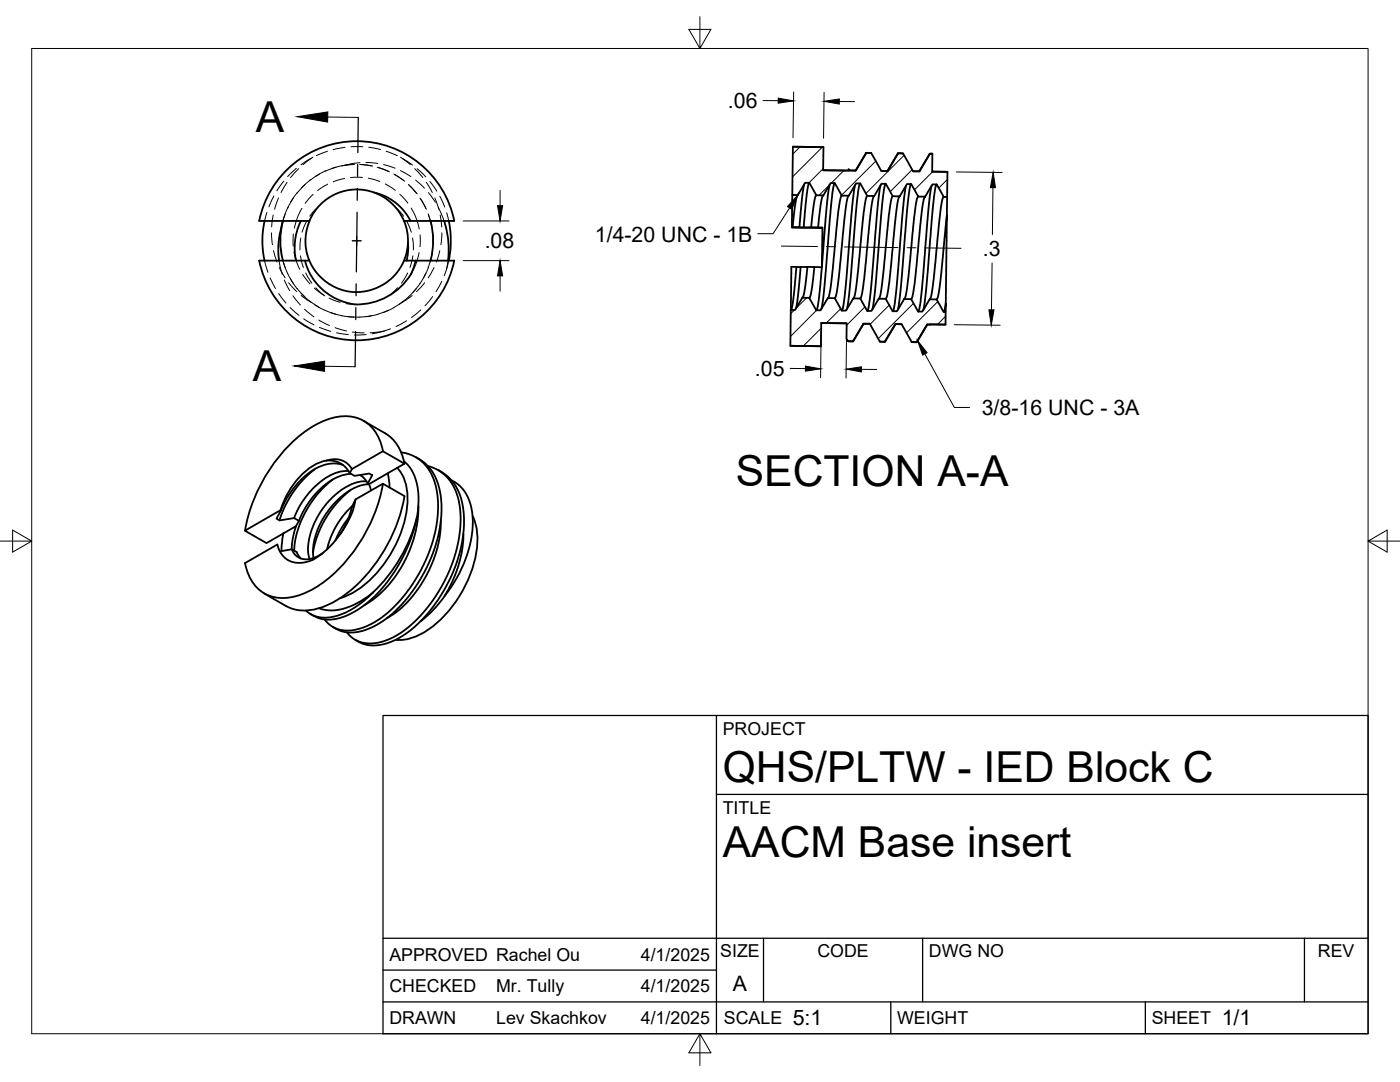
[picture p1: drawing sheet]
<svg xmlns="http://www.w3.org/2000/svg" width="279mm" height="216mm" viewBox="0 0 279 216" stroke-linecap="round" stroke-linejoin="round" font-family="sans-serif">
<!-- layer: Hidden -->
<g fill="none" stroke="#000" stroke-width=".2">
<path d="M54.7 39.1l-1 2.2M55.6 39.5l-.8 2.3M56.6 36.1l-1.4 2M57.3 36.4l-1.2 2M58.5 39.5l-1.1 2.1M59.1 33.6l-1.7 1.6M59.4 38.4l-1.4 1.9M59.6 33.7l-1.6 1.7M60.9 36.8l-1.6 1.8M62 35.9l-1.8 1.6M62.1 31.6l-2 1.3M62.4 31.4l-1.9 1.5"/>
<path d="M62.5 38.8l-1.6 1.8M63.8 34.7l-2 1.3M65 34.1l-2.1 1.1M65.4 30.2l-2.3 .9M65.4 36.7l-2 1.3M67.1 33.4l-2.3 .8M68.8 35.6l-2.3 .7M68.9 29.4l-2.4 .4M70.6 32.8l-2.4 .3M70.8 32.8h-.3a15.1 15.1 0 0 0-4.4 .8M71.8 32.8l2.3 .3M71.8 32.5l-2.8 .4"/>
<path d="M72 32.8l2.4 .3M72.3 35.4h-2.3M72.4 29.3h-2.4M73 32.4l2.4 .2M73.5 35.6l2.3 .6M73.6 29.4l2.3 .4M75.3 33.4l2.2 .8M75.5 33.4l2.2 .9M76.6 32.9l2.2 .7M76.9 36.7l2 1.3M77.1 30.2l2.2 .9M78.6 34.7l2 1.3"/>
<path d="M78.8 34.8l2 1.4M79.8 38.8l1.6 1.7M79.9 34.1l2.1 1.1M79.9 31.4l2 1.5M80.3 31.6l2 1.3M81.5 36.8l1.6 1.8M81.7 36.9l1.6 1.8M82.8 33.7l1.6 1.7M83 35.9l1.7 1.6M83.3 33.7l1.7 1.6M83.8 39.5l1.2 2.1M83.9 39.7l1.2 2.1"/>
<path d="M85.1 36.4l1.2 2M85.5 38.4l1.4 2M85.8 36.2l1.4 1.9M86.8 39.5l.8 2.3M87.8 39.2l1 2.1M52.8 52l.7 2.3M53.3 42.4l-.5 1.7M53.9 55.5l1.1 2.1M54.2 46.5l.2 2.3M54.5 42.9l-.3 2.4M54.6 50l.7 2.3M55.6 58.6l1.5 1.9"/>
<path d="M55.7 52l.6 2.8M55.8 53.4l1.1 2.1M55.9 48.8l.4 2.4M56.1 45.6l-.2 2M56.5 52l.4 1.4M56.6 52.3l.8 2.3M56.7 55.9l1.1 2.1M57.4 54.5l1.2 2.1M57.5 41.4l-1.1 2.7 .5-1.4M57.6 56.4l1.6 1.8M58 55.6l1.3 2M58.5 59l1.4 1.9"/>
<path d="M58.5 46.7v2.4M58.7 50.3l.3 1.4M59.1 52l.7 1.7M59.3 57.5l1.6 1.8M60 51.1l.6 2.3M60 47.5l-.1 2.4M60.1 58.5l1.7 1.6M60.1 59l2 1.4M60.3 41.6a12.9 12.9 0 0 0-1.6 3.9M60.4 54.8l1.5 1.8M61 54.5l1.3 2M61.2 44.2l-.9 2.1"/>
<path d="M62.7 57.5l1.9 1.4M63 57.4l1.8 1.6M63.5 41.3l-1.7 1.8M65.7 59.5l2.2 .8M78.9 41.3l1.6 1.8M79.4 57.4l-1.8 1.6M81.2 44.2l.9 2.1M81.4 54.5l-1.3 2M81.5 59.2l-1.8 1.5M82.1 41.5a13.1 13.1 0 0 1 1.6 4.2M82.3 59l-2.1 1.4M82.3 47.5l.2 2.4"/>
<path d="M82.4 51.1l-.6 2.3M83.1 57.5l-1.6 1.8M83.2 52l-1.1 2.6M83.7 50.4l-.5 1.6M83.8 56.5l-1.4 1.9M83.8 46.8v2.4M84.8 56.4l-1.7 1.8M85 54.5l-1.2 2.1M85.4 42.7l.5 1.4M85.5 53.4l-1 2.1M85.5 42.9l.6 2.3M85.9 52l-.5 1.4"/>
<path d="M86.3 46.4l.1 2.3M86.3 49.9l-.4 2.4M86.3 59.2l-1.5 1.8M86.6 53.4l-1.2 2.1M87.5 41.4l1.1 2.7M87.8 50l-.7 2.3M87.8 42.9l.4 2.4M88.2 46.5l-.2 2.3M88.2 56.1l-1.2 2.1M89.1 53.8l-.5 1.2M89.1 42.5l.5 1.6M89.4 52l-.3 1.8"/>
<path d="M89.6 52l-.5 1.8M57.9 61.3l1.8 1.6M60.6 63.6l2.1 1.2M60.8 61.7l1.8 1.5M61.8 60l2 1.4M62.8 60.8l2.1 1.1M63.6 63.9l2.1 1.1M63.8 65.3l2.2 .8M64.8 61.9l2.3 .8M66 62.4l2.3 .6M66.9 65.4l2.3 .6M67.2 66.4l2.3 .4"/>
<path d="M68.2 63l2.4 .3M69.1 60.6l1.8 .1M69.5 63.2l2.3 .1M70.3 66.3l2.4 .1M73.1 66.8h-2.4M74.1 63l-2.3 .3M75.4 62.7l-2.4 .5M76.7 66l-2.8 .4M76.7 66l-2.4 .6M77.5 61.9l-2.2 .8M77.9 65.6l-1.2 .4M78.7 61.4l-2.2 1"/>
<path d="M80.6 60l-2 1.4M81.1 64l-2.1 1.2M84 61.8l-1.9 1.6"/>
</g>
<!-- layer: Visible -->
<g fill="none" stroke="#000" stroke-width=".36">
<path d="M74.7 38.4l1.7 .8 2 1.5 1.3 1.7 .9 1.7h10.1M74.7 38.4l2.3 .8 1.8 1.2 1.5 1.4 1.6 2.3M74.7 38.4a10.2 10.2 0 0 0-12.9 5.7M158.1 38.9l-.1 6.4h.2M158.2 29.3l6.1 .1v4.6h5.1v-.3l.1 .3h1.3l2.1-3.5h1l2 3.6h1.2l2.1-3.5h1l2 3.6h1.3l2.1-3.5h.5l-.1 3.5 3.1 .1-.1 5h-.7l-1.4-2.5h-.8l-1.5 2.4h-1.3l-1.4-2.5h-.9l-1.4 2.5h-1.4l-1.4-2.5h-.9l-1.4 2.4h-1.4l-1.4-2.5h-.9l-1.4 2.5-1.4-.1-1.4-2.4-.8-.1-1.5 2.5h-1.4l-1.4-2.5h-.8l-1.5 2.4h-1.1zM158.2 29.3l6.1 .1M160.5 36.8l-.4 2.5-.6 6.1-1.3-.1 .5-4.7 .3-1.3 .2-.4M161.5 36.5l-.2 .5-.3 1.8-.6 6.6M162.9 39l-.2 .4-.3 1.3-.5 4.6 1.4 .1M164.3 34h5.1M165.6 36.9l-.6 4.1-1 12 .1-7.6h-.8l.5-4.9 .3-1.2 .2-.3M166.6 36.6l-.3 .7-.4 3-1.3 16.3-.7 5"/>
<path d="M168 39l-.3 .9-.4 2.3-1.5 15-.4 1.9-.2 .4M169.4 39.1l-.3 .4-.3 1.6-1.4 14.3-.4 3-.4 1.1M169.5 34h1.3M170.7 36.9l-.6 4.4-1.4 17-.4 2.7-.3 1M171.7 36.6l-.3 .7-.4 3-1.2 15.3-.8 6.1M173.1 39.1l-.4 .9-.3 2.3-1.5 14.9-.3 1.8-.3 .5M173.9 30.5l-1.1 .1-2 3.4M174.5 39.1l-.3 .5-.3 1.5-1.5 14.7-.4 3-.3 .8M175.7 37l-.6 4.4-1.3 16.9-.4 2.8-.3 .9M176.8 36.7l-.4 .9-.3 2.8-1.4 16.9-.6 4.4M178.2 39.2l-.4 .8-.4 2.7-1.4 14.6-.4 1.8-.2 .5M179.6 39.2l-.3 .4-.3 1.6-1.5 15.1-.4 2.5-.3 .8"/>
<path d="M180.2 30.6h-1l-2.1 3.5h-1.2M180.8 37l-.7 5.7-1.3 15.7-.3 2.8-.4 .9M181.9 36.7l-.4 1-.3 2.8-1.4 16.9-.6 4.4M182.2 34.2h1.3M183.3 39.2l-.4 .9-.5 3.2-1.4 14-.3 1.8-.3 .6M184.6 39.2l-.2 .5-.3 1.6-1.6 15.4-.3 2.2-.4 .8M185.9 37.1l-.6 4.3-1.4 17-.4 3-.3 .8M186 34.2l3.1 .1M186.1 30.7h-.6l-2 3.5M186.9 36.8l-.3 1-.3 2.4-1.4 17.2-.6 4.5M188.3 39.3l-.2 .4-.4 1.9-1.4 14.2-.4 2.9-.4 1M189 39.3v3.6"/>
<path d="M51.7 52h10M51.7 44.1h10.1a10.2 10.2 0 0 0 7.2 13.9 10.2 10.2 0 0 0 12.4-9.5M51.7 52a19.9 19.9 0 0 0 19.5 15.9 19.9 19.9 0 0 0 19.5-15.9h-10.1M52.8 44.1l-.4 3.4 .1 2.8 .3 1.7M56.4 44.1l-.6 2.7-.2 2 .1 3.2M56.5 44.1a15.3 15.3 0 0 0 0 7.9M60 44.1a11.8 11.8 0 0 0-.9 7.9M60.9 52l.3 1.1a11.7 11.7 0 0 0 9.7 7.6 12.7 12.7 0 0 0 11.2-6.1M80.6 44.1l.7 2.4 .1 1.9M81.4 48.5a10 10 0 0 1-.3 3.5M82.9 52l-.8 2.6M85.9 44.1a15.3 15.3 0 0 1 0 7.9"/>
<path d="M88.6 44.1l.8 3.4 .1 1.5-.1 3M89.6 44.1l.4 3.2-.1 2.3-.3 2.4M90.7 44.1a19.9 19.9 0 0 0-19.5-15.9 19.9 19.9 0 0 0-19.5 15.9M158 45.3v.1l6.1 .1M158.9 53.3l-1-.1-.1 8.6 .3-.6 .2-1.6 .6-6.3h.9l-.6 5.9-.3 2.4M159.8 53.3h1.3l-.5 4.6-.3 1.2-.2 .3M160.1 59.4h1.4l1.4 2.5h.8l1.5-2.4h1.4l1.4 2.5h.8l1.5-2.5 1.4 .1 1.4 2.4h.8l1.5-2.4h1.4l1.3 2.5h.9l1.4-2.4h1.4l1.4 2.5h.9l1.4-2.5 1.4 .1 1.4 2.4h.4v2.6l-3.7-.1-2.1 3.6h-1l-2-3.6h-1.2l-2.1 3.5h-1l-2-3.6h-1.3l-2.1 3.5h-1l-.3-.5 .1-3.1h-5.1l-.1 4.6-6.1-.1 .1-7.2h.9zM161.1 53.3h1.4l-.5 4.5-.2 1.2-.3 .4M161.9 45.3l-2.4 .1M162.5 53.3h1.5l-.6 6.5-.2 1.6-.3 .5M164 53v.3M186.9 59.8l.3-.8 .4-2.2 1.4-13.9-.3 17.7"/>
<path d="M157.7 69l6.1 .1M163.9 64.5h5.1M172.3 64.6h1.3M172.4 64.6l-2.1 3.5h-1.1M178.7 64.7h1.2M178.7 64.7l-2 3.4-1.1 .1M185 64.7l.7 .1M185.1 64.7l-2.1 3.5-1.1 .1M185.7 64.7l3 .1M188.3 62.2l.4-1.6v1.6M62.8 93.7l-2.3 2-1.9 2.3-1.5 2.6-1.3 3.2M65.2 91.9h1.3l1.4 .5 1.1 .9 .8 1.1"/>
<path d="M65.2 91.9l1.3-.3 1.6 .2 1.1 .6 1 1.2M65.2 91.9a11.5 11.5 0 0 0-7 5.2 17.2 17.2 0 0 0-2.2 4.7M66.4 95.7l-1.6 1.4-1.5 1.6-1.3 1.7-1.3 2.2-1.4 3.6-.4 1.9-.2 1.8M68.5 92.8l-1.6-.3-1.8 .2-1.6 .5-1.6 1-1.6 1.3-1.8 2-1.2 1.9-1.2 2.5M69.5 94l-1.4 .1-1.1 .3-1.7 .8-1.6 1.1-1.3 1.2-1.6 1.9-1.2 2-.9 2M70 97.8l-1.4 1.2-1.5 1.5-2.2 3.2-1.6 3.4-.8 3.2M70 94.6a11.1 11.1 0 0 0-7.6 4.7l-1.7 2.4-1 2.2M70.2 93.6l6.2-3.6 4.3 2.5-7.1 4.1-.2-.1 .9-1.7-.6-.3-2.9 .5-1-.6zM71.8 94.8l.3 .1M71.9 94.8l.9 .8 .6 .9M72.6 84l4.3 2.5a8.4 8.4 0 0 1 3.8 6M73.1 96l-1.6 .2-2.5 1-2.2 1.6-2.3 2.5-1.1 1.8-1.4 3.2-.5 3v1l.3 1.2"/>
<path d="M73.6 96.6l-2.1 .4-2.2 1.1-1.7 1.4-1.9 2.2-1.6 2.4-1 2.5-.6 2.4 .1 2.4M73.6 96.6l.4 1.3M76.4 96.5a31.5 31.5 0 0 1-13.7 20.9 10.9 10.9 0 0 1-8.9 1.5 8 8 0 0 1-4.9-6.5l6.5-3.8 .7 1.8 .8 .9 .6 .5 .8 .3 1 .2h1l1.4-.3a9.1 9.1 0 0 0 4.1-2.9 18.5 18.5 0 0 0 4.8-7.9l.4-1.5M76.4 90a7.7 7.7 0 0 0-7.1-6.9 15.5 15.5 0 0 0-10.3 4.5 32.7 32.7 0 0 0-10.1 18.3M77.4 94.4l.3 2.9M79.3 93.4a10 10 0 0 1 1.9 8.5 24.3 24.3 0 0 1-10.3 16.1l-2 1-1 .4M80 90.3l1.2 .2 1.2 .5 2 1.3 1.6 2 .5 1.2 .5 1.7 .4 3-.2 3.7-.8 3.9-1.5 4.2-2.1 3.8-2.4 3.3-2.5 2.7-1.7 1.4-1.5 1-2.8 1.2-1.3 .3-1.8 .1-.9-.1-1.2-.4-.9-.6-1-1.1M80.6 92l.8 .8 .8 1.1 .6 1.2 .4 1.6 .3 2.3v2.1l-.3 2M83 91.2l.7 .4M83.6 91.6l1.8 1.4 1.4 2.1 .9 2.5 .4 3.1-.2 3.7-.5 3-1 3-1.6 3.6-2 3.3-2 2.7-2.5 2.5-2.5 1.8-2.6 1.3-2.5 .6h-1.6l-.9-.2-1.8-.9M85.4 93l2 .7 .9 .7 1.2 1.1 1.4 2.3 .7 2.4 .3 2.9-.2 3.9-1.1 4.4-1.4 3.6-2.2 3.9-2.4 3.2-3.2 3.1-2.8 1.9-2.7 1-1.4 .3h-1.3l-1-.2-1.4-.6-.8-.6-.8-.8M87.4 93.8l.7 .4"/>
<path d="M88.1 94.2l1.7 1.3 1.4 1.9 .8 1.9 .6 3.3v2.9l-.6 3.8-1 3.5-1.5 3.3-1.8 3.2-2.3 3.1-2.6 2.7-2.5 1.8-2.4 1.2-2.5 .7-2.3-.1-.9-.3-1.3-.7M90.1 95.9l1.8 1.2 .7 .8 .7 1.2 .6 1.6 .3 1.4 .1 3-.5 3.7-1.2 3.6-1.4 2.9-1.2 1.9-1.3 1.7 1.4-2.6 1.4-3.3 .8-3.6 .2-2.9M55.9 110l2.3-.4 1 .6 .9 1.3M56.5 106.4l-.3 3.6M59.1 105l.6-1.1-1-.5-2.9 .4-.6-.3 .9-1.6-.1-.1-7.1 4.1 4.3 2.5 5.9-3.4-.7 2.9a2.75 2.75 0 0 0 2.5 3.7l1.4-.2 2.1-1M68 106.5l1.3-2.6 1-2.8 .7-1.4 5.4-3.2 4.3 2.5a31.8 31.8 0 0 1-13.1 20.6 11.7 11.7 0 0 1-8.8 2l-1.8-.7-4.3-2.5M69.6 103.4l-1.5 2.1-1.1 2.3M70.4 100.9l-2.1 2.2-1.1 1.8-1.2 2.4-.7 2.3M83.2 103.1a31.3 31.3 0 0 1-8.8 15.1M83.2 103.1l-.8 3.1-1.2 3.4-2 3.7-2 2.9-2.6 2.9-2.5 2.1-2.7 1.5-2.7 .8a5.9 5.9 0 0 1-4.1-.6l-.7-.4M83.5 100.9l-.1 2.1-.5 3.3-1.1 3.4-1.2 2.7-1.7 2.6-2 2.5-1.8 1.6-2.3 1.6M88 103.9l-.2 3.2-.5 2.2-.8 2.5-1.4 3-1.7 2.8-2.2 2.7-2.1 1.9-1.8 1.1"/>
<path d="M88.7 118.9a22.4 22.4 0 0 1-4.7 5M94.3 103a13.4 13.4 0 0 1 .3 9.3 23.8 23.8 0 0 1-10.6 14.2 9.1 9.1 0 0 1-5 1.2M63.7 121.4l1.4 .4h1l2.5-.3 3-1.3 2.8-2-1.4 1.4-1.8 1.3a10.1 10.1 0 0 1-7.5 2.2l-1.1-.3-1.6-1"/>
</g>
<!-- layer: Border -->
<path d="M6.3 9.7h266.7v196.6h-266.7zM139.7 3.3v6.4l2.2-3.8h-4.4l2.2 3.8M0 108h6.3l-3.8-2.2v4.4l3.8-2.2M273 108l3.8 2.2v-4.4l-3.8 2.2h6.4M139.7 206.3l-2.2 3.8h4.4l-2.2-3.8v6.3" fill="none" stroke="#000" stroke-width=".2"/>
<!-- layer: Titleblock -->
<path d="M76.4 142.8h196.6v63.5h-196.6zM143 158.5h130M143 142.8v63.5M76.4 199.9h196.6M76.4 193.6h66.6M76.4 187.2h196.6M152.4 187.2v12.7M177.8 199.9v6.4M184.1 187.2v12.7M228.6 199.9v6.4M260.3 187.2v12.7" fill="none" stroke="#000" stroke-width=".25"/>
<!-- layer: Hatching -->
<g fill="none" stroke="#000" stroke-width=".2">
<path d="M159.5 38.4l-.5 .5M159.7 29.3l-1.5 1.4M164.1 29.4l-5.9 5.9M164.3 33.7l-2.8 2.8M165.6 36.9l-2.1 2.1M168.4 34l-2.5 2.5M174.8 32.2l-6.8 6.7M180.4 31l-7.6 7.6M182 33.9l-4.3 4.3M186.1 34.2l-3.6 3.7M189 35.8l-1.7 1.7M161 59.4l-2.1 2.1"/>
<path d="M165.4 59.5l-.5 .5M158.6 61.8l-.8 .8M163 61.9l-5.2 5.2M163.9 65.5l-3.6 3.5M167.8 61.6l-2.9 2.9M172.6 61.2l-3.6 3.7M177.5 60.9l-3.8 3.8M182.3 60.5l-7 7.1M187.2 60.2l-6.3 6.2M188.7 63.1l-1.6 1.6"/>
</g>
<!-- layer: Section Lines -->
<path d="M71.3 37.6v2.4M71.4 32.8v2.4M71.5 23.4l-.1 7M71.1 56.6v2.4M71.3 42.4l-.2 11.9M71 66.1l-.1 7.1M71 61.4v2.4" fill="none" stroke="#000" stroke-width=".25"/>
<path d="M65.4 23.3l6.1 .1M64.8 73.1l6.1 .1" fill="none" stroke="#000" stroke-width=".2"/>
<path d="M59.3 23.3l6.1-1v2.1zM58.7 73l6.1-.9v2z" fill="#000" stroke="#000" stroke-width=".2"/>
<!-- layer: FD_Dimensions -->
<g fill="none" stroke="#000" stroke-width=".2">
<path d="M158.4 18.4l-.1 9.1M164.5 18.4l-.1 9.2M99.8 38v3M152.3 20.1h3M167.5 20.3h3M190.8 34.3l9.2 .1M198.2 37.4l-.1 9.4M92.4 52h9.2M92.4 44.1h9.2M99.8 55.1v3M198 52.5l-.1 9.3M157.7 73.5l3 .1"/>
<path d="M163.9 66.2l-.1 9.2M169 66.3l-.2 9.1M171.9 73.7h3.1M190.5 64.8l9.1 .1"/>
</g>
<path d="M155.3 19.6l3 .5-3 .5zM164.4 20.2l3.1-.5v1.1zM198.2 34.4l.5 3h-1zM99.8 52l.5 3.1h-1zM99.3 41h1l-.5 3.1zM160.7 73l3.1 .6-3.1 .5zM168.9 73.7l3-.5v1zM197.4 61.8h1l-.6 3.1z" fill="#000" stroke="#000" stroke-width=".2"/>
<!-- layer: Smart Centers -->
<path d="M70.3 48h1.8M71.2 47.2v1.7M155.9 49.1l7.3 .1M164.9 49.2h1.8M168.5 49.3l10.7 .1M181 49.4h1.8M184.6 49.5l7.2 .1" fill="none" stroke="#000" stroke-width=".2"/>
<!-- layer: Hole Notes -->
<path d="M159.2 38.9l-1.2 2.9-.8-.6zM183.1 67.9l1.9 2.5-.9 .5z" fill="#000" stroke="#000" stroke-width=".2"/>
<path d="M157.6 41.5l-3.3 5.1h-3.1M184.6 70.6l5.9 10.7h3" fill="none" stroke="#000" stroke-width=".2"/>
<g font-size="8.5">
<text x="51.1" y="26.3">A</text>
<text x="50.5" y="76">A</text>
<text x="146.9" y="97">SECTION A-A</text>
<text x="144.3" y="156">QHS/PLTW - IED Block C</text>
<text x="144.3" y="171">AACM Base insert</text>
</g>
<g font-size="4.3">
<text x="145.3" y="21.5">.06</text>
<text x="96.7" y="49.6">.08</text>
<text x="118.7" y="48.2">1/4-20 UNC - 1B</text>
<text x="196.2" y="51.1">.3</text>
<text x="150.7" y="75">.05</text>
<text x="195.9" y="82.8">3/8-16 UNC - 3A</text>
<text x="146.3" y="197.7">A</text>
<text x="158.2" y="204.6">5:1</text>
<text x="243.8" y="204.6">1/1</text>
</g>
<g font-size="3.5">
<text x="144.3" y="146.6">PROJECT</text>
<text x="144.3" y="162.3">TITLE</text>
<text x="77.7" y="191.7">APPROVED Rachel Ou</text>
<text x="127.9" y="191.7">4/1/2025</text>
<text x="143.7" y="191">SIZE</text>
<text x="163.1" y="191">CODE</text>
<text x="185.4" y="191">DWG NO</text>
<text x="263" y="191">REV</text>
<text x="77.7" y="198">CHECKED</text>
<text x="99" y="198">Mr. Tully</text>
<text x="127.9" y="198">4/1/2025</text>
<text x="77.7" y="204.4">DRAWN</text>
<text x="99" y="204.4">Lev Skachkov</text>
<text x="127.9" y="204.4">4/1/2025</text>
<text x="144.5" y="204.4">SCALE</text>
<text x="179" y="204.4">WEIGHT</text>
<text x="229.8" y="204.4">SHEET</text>
</g>
</svg>
